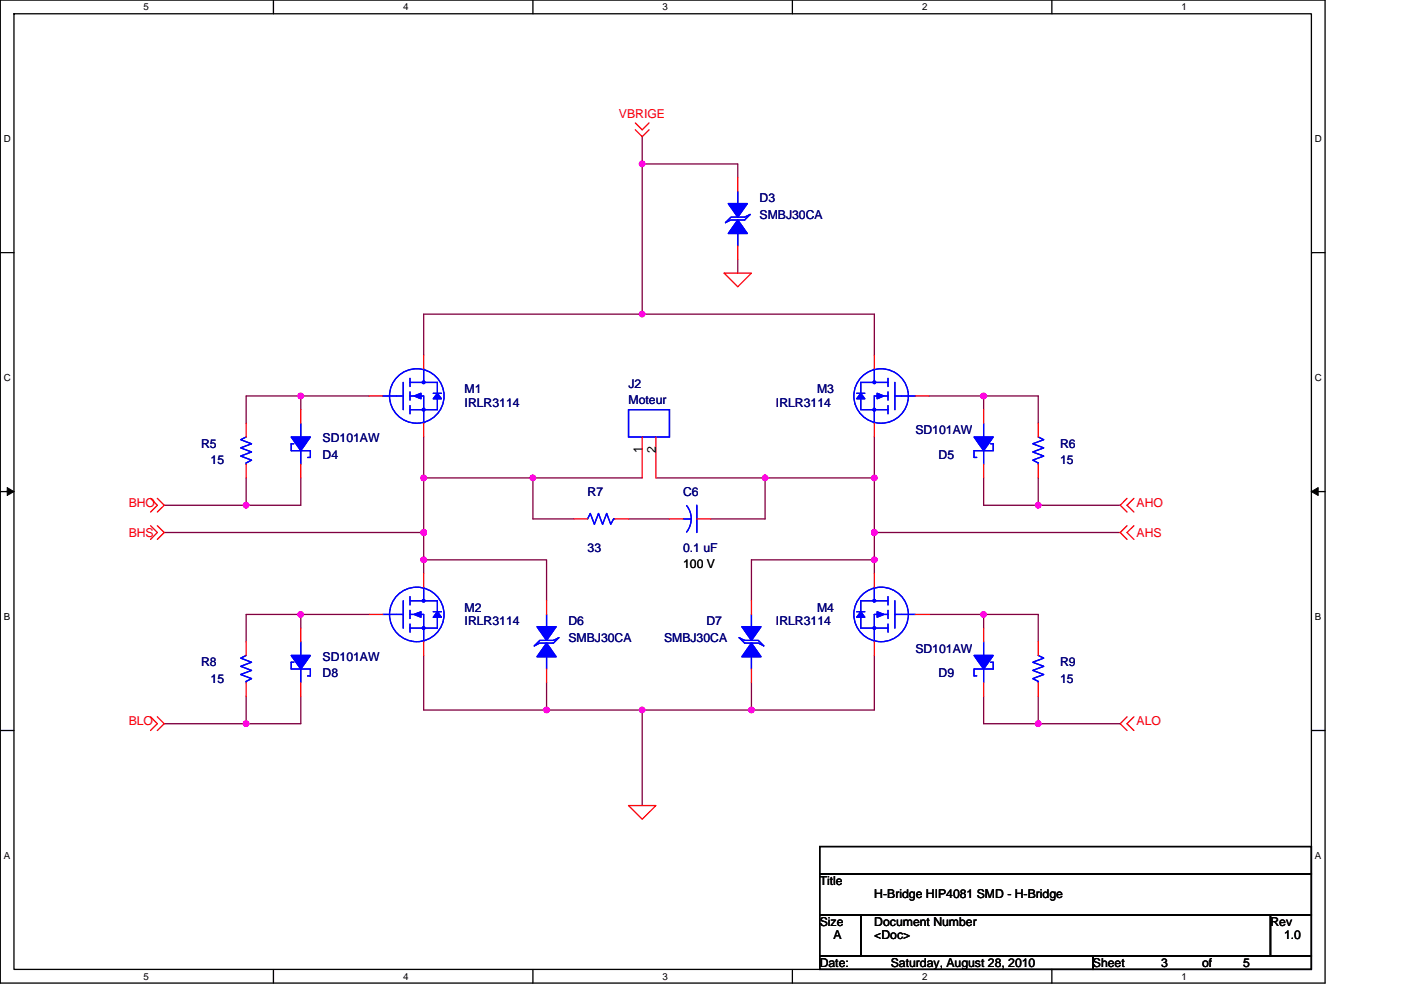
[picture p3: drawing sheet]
<svg xmlns="http://www.w3.org/2000/svg" width="297mm" height="210mm" viewBox="0 0 297 210" stroke-linecap="round" stroke-linejoin="round" font-family="sans-serif">
<path d="M.1 0h280.8v208.5h-280.8zM3 2.9h275v202.7h-275z" fill="none" stroke="#000" stroke-width=".28"/>
<g fill="#fff">
<path d="M30.5 .3h1.1v2.3h-1.1z"/>
<path d="M30.5 205.9h1.1v2.3h-1.1z"/>
</g>
<path d="M58 0v2.9M58 205.6v2.9" fill="none" stroke="#000" stroke-width=".28"/>
<g fill="#fff">
<path d="M85.5 .3h1.1v2.3h-1.1z"/>
<path d="M85.5 205.9h1.1v2.3h-1.1z"/>
</g>
<path d="M113 0v2.9M113 205.6v2.9" fill="none" stroke="#000" stroke-width=".28"/>
<g fill="#fff">
<path d="M140.5 .3h1.1v2.3h-1.1z"/>
<path d="M140.5 205.9h1.1v2.3h-1.1z"/>
</g>
<path d="M168 0v2.9M168 205.6v2.9" fill="none" stroke="#000" stroke-width=".28"/>
<g fill="#fff">
<path d="M195.5 .3h1.2v2.3h-1.2z"/>
<path d="M195.5 205.9h1.2v2.3h-1.2z"/>
</g>
<path d="M223 0v2.9M223 205.6v2.9" fill="none" stroke="#000" stroke-width=".28"/>
<g fill="#fff">
<path d="M250.5 .3h1.2v2.3h-1.2z"/>
<path d="M250.5 205.9h1.2v2.3h-1.2z"/>
<path d="M.8 28.3h1.5v2.3h-1.5z"/>
<path d="M278.8 28.3h1.5v2.3h-1.5z"/>
<path d="M.8 78.9h1.5v2.3h-1.5z"/>
<path d="M278.8 78.9h1.5v2.3h-1.5z"/>
</g>
<path d="M.1 53.6h2.9M278 53.6h2.9" fill="none" stroke="#000" stroke-width=".28"/>
<g fill="#fff">
<path d="M.8 129.6h1.4v2.3h-1.4z"/>
<path d="M278.8 129.6h1.4v2.3h-1.4z"/>
</g>
<path d="M.1 104.3h2.9M278 104.3h2.9" fill="none" stroke="#000" stroke-width=".28"/>
<path d="M1.5 103.4l1.5 .9-1.5 .8zM278 104.3l1.5-.9v1.7z" fill="#000" stroke="#000" stroke-width=".21"/>
<g fill="#fff">
<path d="M.8 180.3h1.4v2.3h-1.4z"/>
<path d="M278.8 180.3h1.4v2.3h-1.4z"/>
</g>
<path d="M.1 154.9h2.9M278 154.9h2.9M173.8 179.6h104.2v5.7h-104.2zM173.8 194h8.7v8.7h-8.7zM173.8 185.3h104.2v8.7h-104.2zM182.5 194h86.9v8.7h-86.9zM269.4 194h8.6v8.7h-8.6zM173.8 202.7h57.9v2.9h-57.9zM231.7 202.7h46.3v2.9h-46.3z" fill="none" stroke="#000" stroke-width=".28"/>
<g fill="none" stroke="#800040" stroke-width=".28">
<path d="M136.2 34.8h20.2v2.9M136.2 34.8v31.8M136.2 29v5.8M156.4 55v2.9M136.2 66.6h49.2v8.7M136.2 66.6h-46.4v8.7M63.8 84h14.4M63.8 86.9v-2.9h-11.6v5.8M89.8 92.7v8.7M185.4 92.7v8.7M197 84h11.6M208.6 84v2.9"/>
<path d="M208.6 84h11.5v5.8M34.8 112.9h55M34.8 107.2h17.4M52.2 101.4v5.8M63.8 101.4v5.8h-11.6M89.8 118.7v2.9M89.8 101.4h23.2M89.8 101.4v11.5M89.8 112.9v5.8h26.1v8.7M113 101.4v8.7h8.7M113 101.4h23.2M133.3 110.1h8.6"/>
<path d="M139.1 101.4h23.1M162.2 101.4v8.7h-11.6M162.2 101.4h23.2M185.4 112.9h52.1M185.4 118.7v2.9M185.4 118.7h-26.1v8.7M185.4 112.9v5.8M185.4 101.4v11.5M208.6 101.4v5.8h11.5M220.1 101.4v5.8M220.1 107.2h17.4M63.8 130.3h14.4"/>
<path d="M63.8 133.2v-2.9h-11.6v5.8M89.8 139v11.6h26.1M185.4 139v11.6h-26.1M197 130.3h11.6M208.6 130.3v2.9M208.6 130.3h11.5v5.8M34.8 153.5h17.4M52.2 147.7v5.8M63.8 147.7v5.8h-11.6M115.9 150.6h20.3M115.9 144.8v5.8M136.2 150.6h23.1"/>
<path d="M136.2 150.6v20.3M159.3 144.8v5.8M208.6 147.7v5.8h11.5M220.1 147.7v5.8M220.1 153.5h17.4"/>
</g>
<g fill="#f0f" stroke="#f0f" stroke-width=".28">
<circle cx="89.8" cy="118.7" r=".57"/>
<circle cx="136.1" cy="66.6" r=".57"/>
<circle cx="159.3" cy="150.6" r=".57"/>
<circle cx="185.4" cy="118.7" r=".57"/>
<circle cx="115.9" cy="150.6" r=".57"/>
<circle cx="185.4" cy="112.9" r=".57"/>
<circle cx="89.8" cy="112.9" r=".57"/>
<circle cx="89.8" cy="101.4" r=".57"/>
<circle cx="136.1" cy="34.8" r=".57"/>
<circle cx="162.2" cy="101.4" r=".57"/>
<circle cx="113" cy="101.4" r=".57"/>
<circle cx="136.1" cy="150.6" r=".57"/>
<circle cx="208.5" cy="130.3" r=".57"/>
<circle cx="220.1" cy="153.5" r=".57"/>
<circle cx="208.5" cy="84" r=".57"/>
<circle cx="220.1" cy="107.1" r=".57"/>
<circle cx="185.4" cy="101.4" r=".57"/>
<circle cx="52.2" cy="153.5" r=".57"/>
<circle cx="52.2" cy="107.1" r=".57"/>
<circle cx="63.8" cy="84" r=".57"/>
<circle cx="63.8" cy="130.3" r=".57"/>
</g>
<g fill="none" stroke="#f00" stroke-width=".28">
<path d="M134.7 27.5l1.5 1.5 1.4-1.5M134.7 26.1l1.5 1.4 1.4-1.4M156.4 37.7v2.9M153.5 57.9h5.8l-2.9 2.9zM156.4 52.2v2.8M89.8 75.3v2.9M185.4 75.3v2.9M52.2 89.8v2.9M52.2 98.5v2.9M63.8 86.9v2.9M63.8 98.5v2.9M78.2 84h2.9"/>
<path d="M89.8 89.8v2.9M136.2 92.7v8.7M139.1 92.7v8.7M185.4 89.8v2.9M194.1 84h2.9M208.6 86.9v2.9M208.6 98.5v2.9M220.1 89.8v2.9M220.1 98.5v2.9M31.9 111.5l1.5 1.4-1.5 1.5M31.9 105.7l1.5 1.5-1.5 1.4M33.4 111.5l1.4 1.4-1.4 1.5"/>
<path d="M33.4 105.7l1.4 1.5-1.4 1.4M121.7 110.1h2.9M130.4 110.1h2.9M141.9 110.1h2.9M147.7 110.1h2.9M238.9 105.7l-1.4 1.5 1.4 1.4M238.9 111.5l-1.4 1.4 1.4 1.5M240.4 105.7l-1.5 1.5 1.5 1.4M240.4 111.5l-1.5 1.4 1.5 1.5M52.2 136.1v2.9M63.8 133.2v2.9M78.2 130.3h2.9"/>
<path d="M89.8 121.6v2.9M89.8 136.1v2.9M115.9 127.4v2.9M159.3 127.4v2.9M185.4 121.6v2.9M185.4 136.1v2.9M194.1 130.3h2.9M208.6 133.2v2.9M220.1 136.1v2.9M31.9 152l1.5 1.5-1.5 1.4M33.4 152l1.4 1.5-1.4 1.4M52.2 144.8v2.9"/>
<path d="M63.8 144.8v2.9M115.9 141.9v2.9M159.3 141.9v2.9M208.6 144.8v2.9M220.1 144.8v2.9M238.9 152l-1.4 1.5 1.4 1.4M240.4 152l-1.5 1.5 1.5 1.4M133.3 170.9h5.8l-2.9 2.9z"/>
</g>
<g fill="none" stroke="#00f" stroke-width=".28">
<path d="M153.8 47.2l1.2-1.1h2.9l1.1-.6-1.1 1.2h-2.9zM156.4 49.3v2.9M156.4 40.6v2.9M89.8 78.2v2.9M185.4 78.2v2.9M52.2 92.7l-1.2 .6 2.3 .8-2.3 .9 2.3 .9-2.3 .8 2.3 .9-1.1 .6v.3M62.3 94.1h-.6v1.5h4.1v1.4h-.6M63.8 89.8v2.9M63.8 95.6v2.9M81.1 84h4.4M85.5 81.1v5.8M86.9 80.2v1.8"/>
<path d="M86.9 81.1h2.9M86.9 86v1.8M86.9 83.1v1.8M86.9 86.9h2.9M86.9 84h2.9v2.9M89.8 81.1h2.9v2.3M89.8 86.9v2.9M91.9 83.4h1.7M92.7 84.6v2.3h-2.9M133.3 86.9h8.6v5.8h-8.6zM181.6 83.4h1.8M182.5 84.6v2.3h2.9"/>
<path d="M185.4 81.1h-2.9v2.3M185.4 86.9h2.9M185.4 81.1h2.9M185.4 86.9v2.9M188.3 86v1.8M188.3 83.1v1.8M188.3 84h-2.9v2.9M188.3 80.2v1.8M189.7 81.1v5.8M194.1 84h-4.4M208.6 89.8v2.9M208.6 95.6v2.9"/>
<path d="M210 94.1h.6v1.5h-4.1v1.4h.6M220.1 92.7l1.2 .6-2.3 .8 2.3 .9-2.3 .9 2.3 .8-2.3 .9 1.1 .6v.3M124.6 110.1l.6-1.2 .8 2.3 .9-2.3 .9 2.3 .8-2.3 .9 2.3 .6-1.1h.3M144.8 110.1h1.8M145.6 107.2l.7 1.4 .3 1.4-.3 1.5-.7 1.3M147.7 107.2v5.7M52.2 139l-1.2 .6 2.3 .9-2.3 .8 2.3 .9-2.3 .9 2.3 .8-1.1 .6v.3M63.8 136.1v2.9M81.1 130.3h4.4M85.5 127.4v5.8M86.9 126.6v1.7M86.9 127.4h2.9"/>
<path d="M86.9 132.4v1.7M86.9 129.5v1.7M86.9 133.2h2.9M86.9 130.3h2.9v2.9M89.8 127.4h2.9v2.4M89.8 124.5v2.9M89.8 133.2v2.9M91.9 129.8h1.7M92.7 130.9v2.3h-2.9M113.3 137l1.1-1.2h2.9l1.2-.5-1.2 1.1h-2.9zM115.9 139v2.9M115.9 130.3v2.9"/>
<path d="M156.7 135.3l1.2 .5h2.9l1.1 1.2-1.1-.6h-2.9zM159.3 139v2.9M159.3 130.3v2.9M181.6 129.8h1.8M182.5 130.9v2.3h2.9M185.4 127.4h-2.9v2.4M185.4 124.5v2.9M185.4 133.2h2.9M185.4 127.4h2.9M185.4 133.2v2.9M188.3 132.4v1.7M188.3 129.5v1.7"/>
<path d="M188.3 130.3h-2.9v2.9M188.3 126.6v1.7M189.7 130.3h4.4M189.7 127.4v5.8M208.6 136.1v2.9M220.1 139l1.2 .6-2.3 .9 2.3 .8-2.3 .9 2.3 .9-2.3 .8 1.1 .6v.3M62.3 140.5h-.6v1.4h4.1v1.5h-.6M63.8 141.9v2.9M208.6 141.9v2.9M210 140.5h.6v1.4h-4.1v1.5h.6"/>
<circle cx="88.4" cy="84" r="5.8"/>
<circle cx="89.8" cy="86.9" r=".28"/>
<circle cx="89.8" cy="81.1" r=".28"/>
<circle cx="185.4" cy="81.1" r=".28"/>
<circle cx="185.4" cy="86.9" r=".28"/>
<circle cx="186.8" cy="84" r="5.8"/>
<circle cx="88.4" cy="130.3" r="5.8"/>
<circle cx="89.8" cy="133.2" r=".29"/>
<circle cx="89.8" cy="127.4" r=".28"/>
<circle cx="185.4" cy="133.2" r=".28"/>
<circle cx="185.4" cy="127.4" r=".28"/>
<circle cx="186.8" cy="130.3" r="5.8"/>
</g>
<g fill="#00f" stroke="#00f" stroke-width=".28">
<path d="M156.4 46.7l2.1 2.8h-4.1z" fill-rule="evenodd"/>
<path d="M154.4 43.2h4.1l-2.1 2.9z" fill-rule="evenodd"/>
<path d="M156.4 46.7l2.1 2.8h-4.1z" fill-rule="evenodd"/>
<path d="M154.4 43.2h4.1l-2.1 2.9z" fill-rule="evenodd"/>
<path d="M206.5 92.7h4.1l-2 2.9z" fill-rule="evenodd"/>
<path d="M206.5 92.7h4.1l-2 2.9z" fill-rule="evenodd"/>
<path d="M61.7 92.7h4.1l-2 2.9z" fill-rule="evenodd"/>
<path d="M61.7 92.7h4.1l-2 2.9z" fill-rule="evenodd"/>
<path d="M159.3 136.4l2.1 2.9h-4.1z" fill-rule="evenodd"/>
<path d="M157.3 132.9h4.1l-2.1 2.9z" fill-rule="evenodd"/>
<path d="M159.3 136.4l2.1 2.9h-4.1z" fill-rule="evenodd"/>
<path d="M157.3 132.9h4.1l-2.1 2.9z" fill-rule="evenodd"/>
<path d="M61.7 139h4.1l-2 2.9z" fill-rule="evenodd"/>
<path d="M61.7 139h4.1l-2 2.9z" fill-rule="evenodd"/>
<path d="M87.8 130.3l1.5-.5v1.1z" fill-rule="evenodd"/>
<path d="M92.7 129.8l.9 1.1h-1.7z" fill-rule="evenodd"/>
<path d="M87.8 130.3l1.5-.5v1.1z" fill-rule="evenodd"/>
<path d="M92.7 129.8l.9 1.1h-1.7z" fill-rule="evenodd"/>
<path d="M115.9 136.4l2 2.9h-4z" fill-rule="evenodd"/>
<path d="M113.9 132.9h4l-2 2.9z" fill-rule="evenodd"/>
<path d="M115.9 136.4l2 2.9h-4z" fill-rule="evenodd"/>
<path d="M113.9 132.9h4l-2 2.9z" fill-rule="evenodd"/>
<path d="M206.5 139h4.1l-2 2.9z" fill-rule="evenodd"/>
<path d="M206.5 139h4.1l-2 2.9z" fill-rule="evenodd"/>
<path d="M186 83.4l1.4 .6-1.4 .6z" fill-rule="evenodd"/>
<path d="M182.5 83.4l.9 1.2h-1.8z" fill-rule="evenodd"/>
<path d="M186 83.4l1.4 .6-1.4 .6z" fill-rule="evenodd"/>
<path d="M182.5 83.4l.9 1.2h-1.8z" fill-rule="evenodd"/>
<path d="M186 129.8l1.4 .5-1.4 .6z" fill-rule="evenodd"/>
<path d="M182.5 129.8l.9 1.1h-1.8z" fill-rule="evenodd"/>
<path d="M186 129.8l1.4 .5-1.4 .6z" fill-rule="evenodd"/>
<path d="M182.5 129.8l.9 1.1h-1.8z" fill-rule="evenodd"/>
<path d="M87.8 84l1.5-.6v1.2z" fill-rule="evenodd"/>
<path d="M92.7 83.4l.9 1.2h-1.7z" fill-rule="evenodd"/>
<path d="M87.8 84l1.5-.6v1.2z" fill-rule="evenodd"/>
<path d="M92.7 83.4l.9 1.2h-1.7z" fill-rule="evenodd"/>
</g>
<g font-size="2.6" fill="#f00">
<text x="131.2" y="24.9">VBRIGE</text>
<text x="27.3" y="107.5">BHO</text>
<text x="241" y="107.5">AHO</text>
<text x="27.3" y="113.8">BHS</text>
<text x="241" y="113.8">AHS</text>
<text x="27.3" y="153.8">BLO</text>
<text x="241" y="153.8">ALO</text>
</g>
<g font-size="2.6" fill="#000080">
<text x="161.1" y="42.9">D3</text>
<text x="161.1" y="46.4">SMBJ30CA</text>
<text x="98.5" y="83.4">M1</text>
<text x="133.3" y="82.3">J2</text>
<text x="173.2" y="83.4">M3</text>
<text x="98.5" y="86.3">IRLR3114</text>
<text x="133.3" y="85.7">Moteur</text>
<text x="164.5" y="86.3">IRLR3114</text>
<text x="42.6" y="95">R5</text>
<text x="68.4" y="93.9">SD101AW</text>
<text x="194.1" y="92.1">SD101AW</text>
<text x="224.8" y="95">R6</text>
<text x="44.7" y="98.5">15</text>
<text x="68.4" y="97.3">D4</text>
<text x="199" y="97.3">D5</text>
<text x="224.8" y="98.5">15</text>
<text x="124.6" y="105.2">R7</text>
<text x="144.8" y="105.2">C6</text>
<text x="124.6" y="117">33</text>
<text x="144.8" y="117">0.1 uF</text>
<text x="98.5" y="129.8">M2</text>
<text x="173.2" y="129.8">M4</text>
<text x="98.5" y="132.7">IRLR3114</text>
<text x="120.5" y="132.7">D6</text>
<text x="120.5" y="136.1">SMBJ30CA</text>
<text x="140.8" y="136.1">SMBJ30CA</text>
<text x="149.8" y="132.7">D7</text>
<text x="164.5" y="132.7">IRLR3114</text>
<text x="42.6" y="141.4">R8</text>
<text x="68.4" y="143.7">D8</text>
<text x="68.4" y="140.2">SD101AW</text>
<text x="194.1" y="138.5">SD101AW</text>
<text x="199" y="143.7">D9</text>
<text x="224.8" y="141.4">R9</text>
<text x="44.7" y="144.8">15</text>
<text x="224.8" y="144.8">15</text>
</g>
<g font-size="2.6">
<text x="136.1" y="96.2" transform="rotate(-90 136.1 96.2)">1</text>
<text x="139" y="96.2" transform="rotate(-90 139 96.2)">2</text>
<text x="144.8" y="120.5">100 V</text>
<text x="173.8" y="187.7">Title</text>
<text x="185.4" y="190.6">H-Bridge HIP4081 SMD - H-Bridge</text>
<text x="173.8" y="196.4">Size</text>
<text x="185.4" y="196.4">Document Number</text>
<text x="269.4" y="196.4">Rev</text>
<text x="176.7" y="199.3">A</text>
<text x="185.4" y="199.3">&lt;Doc&gt;</text>
<text x="272.2" y="199.3">1.0</text>
<text x="173.8" y="205">Date:</text>
<text x="188.9" y="205">Saturday, August 28, 2010</text>
<text x="231.7" y="205">Sheet</text>
<text x="246.2" y="205">3</text>
<text x="254.9" y="205">of</text>
<text x="263.6" y="205">5</text>
</g>
<g font-size="2.1">
<text x="30.5" y="2.2">5</text>
<text x="85.5" y="2.2">4</text>
<text x="140.5" y="2.2">3</text>
<text x="195.5" y="2.2">2</text>
<text x="250.5" y="2.2">1</text>
<text x=".8" y="30.1">D</text>
<text x="278.8" y="30.1">D</text>
<text x=".8" y="80.8">C</text>
<text x="278.8" y="80.8">C</text>
<text x=".8" y="131.4">B</text>
<text x="278.8" y="131.4">B</text>
<text x=".8" y="182.1">A</text>
<text x="278.8" y="182.1">A</text>
<text x="30.5" y="207.8">5</text>
<text x="85.5" y="207.8">4</text>
<text x="140.5" y="207.8">3</text>
<text x="195.5" y="207.8">2</text>
<text x="250.5" y="207.8">1</text>
</g>
</svg>
